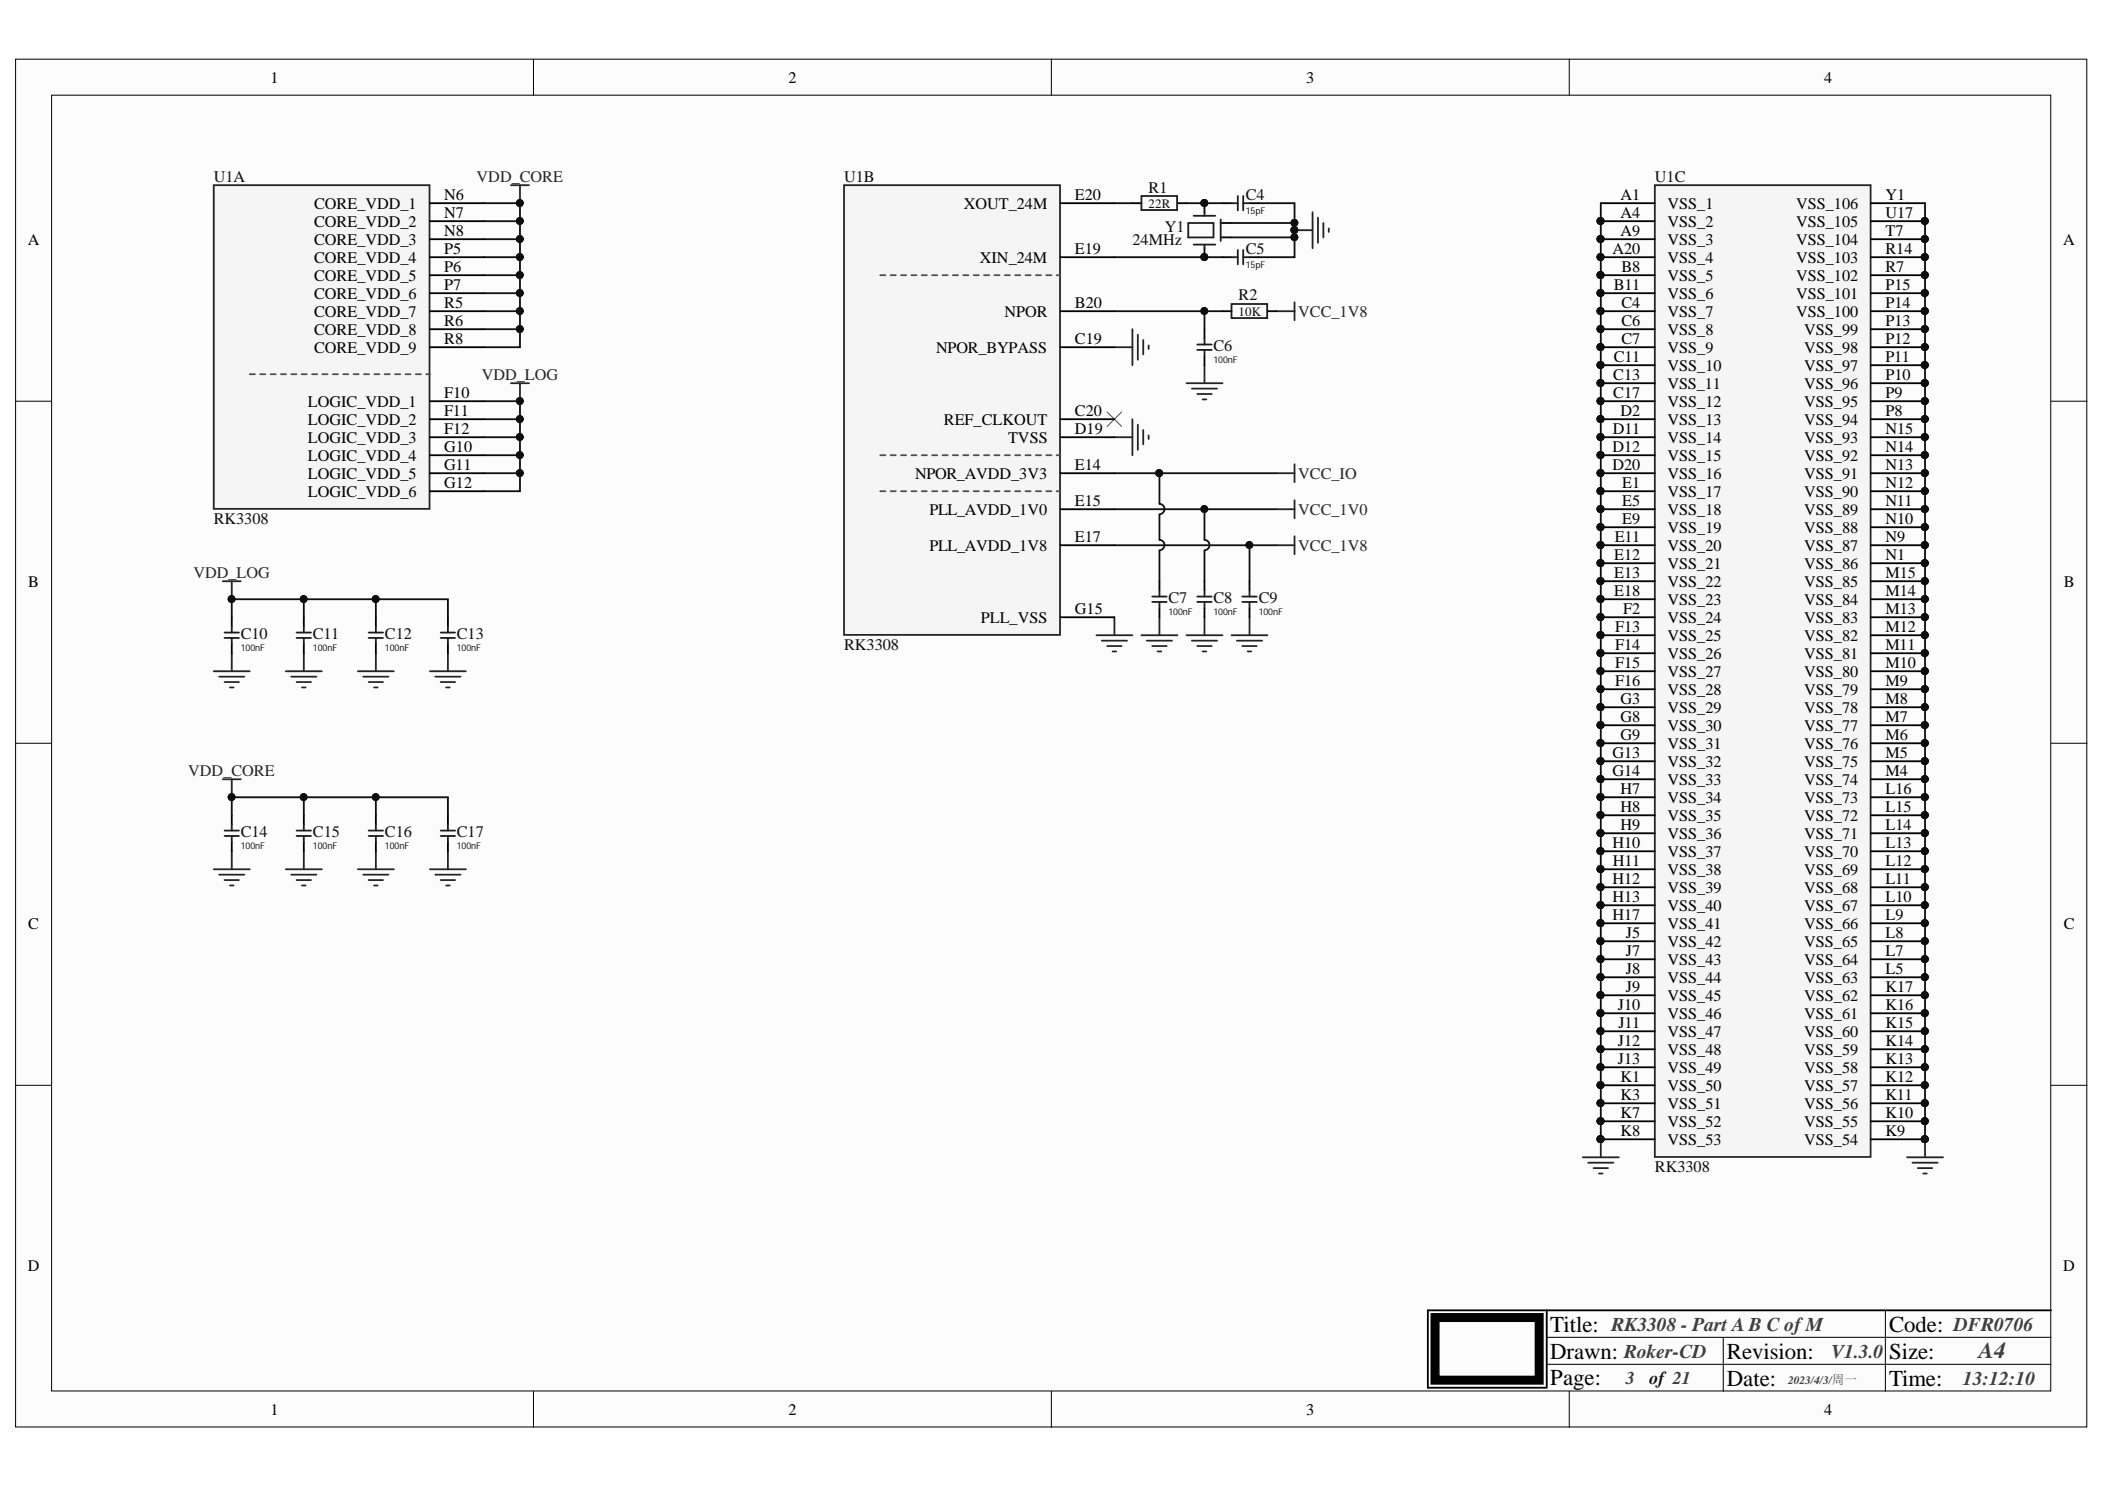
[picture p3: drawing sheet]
<svg xmlns="http://www.w3.org/2000/svg" width="297mm" height="210mm" viewBox="0 0 297 210" stroke-linecap="round" stroke-linejoin="round" font-family="sans-serif">
<g fill="#fcfcfc" stroke="#000" stroke-width=".14">
<path d="M2.2 8.3h292.3v193h-292.3z"/>
<path d="M7.3 13.4h282.1v182.8h-282.1z"/>
</g>
<g fill="none" stroke="#000" stroke-width=".14">
<path d="M75.3 8.3v5.1M148.4 8.3v5.1M221.4 8.3v5.1M2.2 56.6h5.1M289.4 56.6h5.1M2.2 104.8h5.1M289.4 104.8h5.1M2.2 153.1h5.1M289.4 153.1h5.1M75.3 196.3v5M148.4 196.3v5M218.3 192.5h71.1"/>
<path d="M218.3 188.6h71.1M221.4 196.3v5M243.2 188.6v7.7M266 184.8v11.5"/>
</g>
<path d="M172.5 33.5h1.3M172.5 31.5h1.3M218.3 184.8v11h-16.8v-11h87.9" fill="none" stroke="#000" stroke-width=".25"/>
<path d="M202.5 185.9h14.7v8.8h-14.7z" fill="none" stroke="#000" stroke-width="1.3"/>
<g fill="none" stroke="#262626" stroke-width=".25">
<path d="M72.1 26.1h2.5M73.4 26.1v2.6M182.7 32.5h2.5M185.2 29.9v5.1M186 30.7v3.6M186.7 31.5v2M187.5 32.2v.5M72.1 54.1h2.5M73.4 54.1v2.5M157.3 49h2.5M159.8 46.4v5.1M159.8 59.1v5.1"/>
<path d="M160.6 47.2v3.6M160.6 59.9v3.6M161.3 48v2M162.1 48.7v.5M157.3 61.7h2.5M161.3 60.7v2M162.1 61.4v.5M180.1 66.8h2.6M180.1 71.8h2.6M180.1 76.9h2.6M182.7 65.5v2.5M182.7 70.6v2.5"/>
<path d="M182.7 75.6v2.6M30.2 94.7h5M30.9 95.5h3.6M31.4 82h2.6M31.7 96.2h2M32.4 97h.6M32.7 82v2.5M32.7 92.2v2.5M40.3 94.7h5.1M41.1 95.5h3.5M41.9 96.2h2M42.6 97h.5"/>
<path d="M42.9 92.2v2.5M50.5 94.7h5.1M51.3 95.5h3.5M52 96.2h2.1M52.8 97h.5M53 92.2v2.5M60.7 94.7h5M61.4 95.5h3.6M62.2 96.2h2M63 97h.5M63.2 92.2v2.5M154.7 89.6h5.1"/>
<path d="M155.5 90.4h3.5M156.2 91.1h2.1M157 91.9h.5M157.3 87.1v2.5M161.1 89.6h5.1M161.8 90.4h3.6M162.6 91.1h2M163.4 91.9h.5M163.6 87.1v2.5M167.4 89.6h5.1M168.2 90.4h3.5M168.9 91.1h2.1"/>
<path d="M169.7 91.9h.5M170 87.1v2.5M173.8 89.6h5.1M174.5 90.4h3.6M175.3 91.1h2M176.1 91.9h.5M176.3 87.1v2.5M31.4 109.9h2.6M32.7 109.9v2.6M30.2 122.6h5M30.9 123.4h3.6M31.7 124.1h2"/>
<path d="M32.4 124.9h.6M32.7 120.1v2.5M40.3 122.6h5.1M41.1 123.4h3.5M41.9 124.1h2M42.6 124.9h.5M42.9 120.1v2.5M50.5 122.6h5.1M51.3 123.4h3.5M52 124.1h2.1M52.8 124.9h.5M53 120.1v2.5"/>
<path d="M60.7 122.6h5M61.4 123.4h3.6M62.2 124.1h2M63 124.9h.5M63.2 120.1v2.5M223.3 163.3h5.1M224.1 164h3.6M224.9 164.8h2M225.6 165.5h.5M225.9 160.7v2.6M269.1 163.3h5.1M269.9 164h3.5"/>
<path d="M270.6 164.8h2.1M271.4 165.5h.5M271.6 160.7v2.6"/>
</g>
<g fill="#0e0e0e" stroke="#0e0e0e" stroke-width=".14">
<circle cx="32.7" cy="112.4" r=".48"/>
<circle cx="32.7" cy="84.5" r=".48"/>
<circle cx="73.3" cy="28.6" r=".48"/>
<circle cx="73.3" cy="31.2" r=".48"/>
<circle cx="73.3" cy="33.7" r=".48"/>
<circle cx="73.3" cy="36.3" r=".48"/>
<circle cx="73.3" cy="38.8" r=".48"/>
<circle cx="73.3" cy="41.3" r=".48"/>
<circle cx="73.3" cy="43.9" r=".48"/>
<circle cx="73.3" cy="46.4" r=".48"/>
<circle cx="73.3" cy="56.6" r=".48"/>
<circle cx="73.3" cy="66.7" r=".48"/>
<circle cx="73.3" cy="64.2" r=".48"/>
<circle cx="73.3" cy="61.7" r=".48"/>
<circle cx="73.3" cy="59.1" r=".48"/>
<circle cx="225.9" cy="160.7" r=".49"/>
<circle cx="271.6" cy="160.7" r=".49"/>
<circle cx="225.9" cy="31.2" r=".49"/>
<circle cx="225.9" cy="33.7" r=".49"/>
<circle cx="225.9" cy="36.3" r=".49"/>
<circle cx="225.9" cy="38.8" r=".49"/>
<circle cx="225.9" cy="41.3" r=".49"/>
<circle cx="225.9" cy="43.9" r=".49"/>
<circle cx="225.9" cy="46.4" r=".49"/>
<circle cx="225.9" cy="49" r=".49"/>
<circle cx="225.9" cy="51.5" r=".49"/>
<circle cx="225.9" cy="54" r=".49"/>
<circle cx="225.9" cy="56.6" r=".49"/>
<circle cx="225.9" cy="59.1" r=".49"/>
<circle cx="225.9" cy="61.7" r=".49"/>
<circle cx="225.9" cy="64.2" r=".49"/>
<circle cx="225.9" cy="66.7" r=".49"/>
<circle cx="225.9" cy="69.3" r=".49"/>
<circle cx="225.9" cy="71.8" r=".49"/>
<circle cx="225.9" cy="74.3" r=".49"/>
<circle cx="225.9" cy="76.9" r=".49"/>
<circle cx="225.9" cy="79.4" r=".49"/>
<circle cx="225.9" cy="82" r=".49"/>
<circle cx="225.9" cy="84.5" r=".49"/>
<circle cx="225.9" cy="87" r=".49"/>
<circle cx="225.9" cy="89.6" r=".49"/>
<circle cx="225.9" cy="92.1" r=".49"/>
<circle cx="225.9" cy="94.7" r=".49"/>
<circle cx="225.9" cy="97.2" r=".49"/>
<circle cx="225.9" cy="99.7" r=".49"/>
<circle cx="225.9" cy="102.3" r=".49"/>
<circle cx="225.9" cy="104.8" r=".49"/>
<circle cx="225.9" cy="107.4" r=".49"/>
<circle cx="225.9" cy="109.9" r=".49"/>
<circle cx="225.9" cy="112.4" r=".49"/>
<circle cx="225.9" cy="115" r=".49"/>
<circle cx="225.9" cy="117.5" r=".49"/>
<circle cx="225.9" cy="120.1" r=".49"/>
<circle cx="225.9" cy="122.6" r=".49"/>
<circle cx="225.9" cy="125.1" r=".49"/>
<circle cx="225.9" cy="127.7" r=".49"/>
<circle cx="225.9" cy="130.2" r=".49"/>
<circle cx="225.9" cy="132.8" r=".49"/>
<circle cx="225.9" cy="135.3" r=".49"/>
<circle cx="225.9" cy="137.8" r=".49"/>
<circle cx="225.9" cy="140.4" r=".49"/>
<circle cx="225.9" cy="142.9" r=".49"/>
<circle cx="225.9" cy="145.5" r=".49"/>
<circle cx="225.9" cy="148" r=".49"/>
<circle cx="225.9" cy="150.5" r=".49"/>
<circle cx="225.9" cy="153.1" r=".49"/>
<circle cx="225.9" cy="155.6" r=".49"/>
<circle cx="225.9" cy="158.2" r=".49"/>
<circle cx="271.6" cy="158.2" r=".49"/>
<circle cx="271.6" cy="155.6" r=".49"/>
<circle cx="271.6" cy="153.1" r=".49"/>
<circle cx="271.6" cy="150.5" r=".49"/>
<circle cx="271.6" cy="148" r=".49"/>
<circle cx="271.6" cy="145.5" r=".49"/>
<circle cx="271.6" cy="142.9" r=".49"/>
<circle cx="271.6" cy="140.4" r=".49"/>
<circle cx="271.6" cy="137.8" r=".49"/>
<circle cx="271.6" cy="135.3" r=".49"/>
<circle cx="271.6" cy="132.8" r=".49"/>
<circle cx="271.6" cy="130.2" r=".49"/>
<circle cx="271.6" cy="127.7" r=".49"/>
<circle cx="271.6" cy="125.1" r=".49"/>
<circle cx="271.6" cy="122.6" r=".49"/>
<circle cx="271.6" cy="120.1" r=".49"/>
<circle cx="271.6" cy="117.5" r=".49"/>
<circle cx="271.6" cy="115" r=".49"/>
<circle cx="271.6" cy="112.4" r=".49"/>
<circle cx="271.6" cy="109.9" r=".49"/>
<circle cx="271.6" cy="107.4" r=".49"/>
<circle cx="271.6" cy="104.8" r=".49"/>
<circle cx="271.6" cy="102.3" r=".49"/>
<circle cx="271.6" cy="99.7" r=".49"/>
<circle cx="271.6" cy="97.2" r=".49"/>
<circle cx="271.6" cy="94.7" r=".49"/>
<circle cx="271.6" cy="92.1" r=".49"/>
<circle cx="271.6" cy="89.6" r=".49"/>
<circle cx="271.6" cy="87" r=".49"/>
<circle cx="271.6" cy="84.5" r=".49"/>
<circle cx="271.6" cy="82" r=".49"/>
<circle cx="271.6" cy="79.4" r=".49"/>
<circle cx="271.6" cy="76.9" r=".49"/>
<circle cx="271.6" cy="74.3" r=".49"/>
<circle cx="271.6" cy="71.8" r=".49"/>
<circle cx="271.6" cy="69.3" r=".49"/>
<circle cx="271.6" cy="66.7" r=".49"/>
<circle cx="271.6" cy="64.2" r=".49"/>
<circle cx="271.6" cy="61.7" r=".49"/>
<circle cx="271.6" cy="59.1" r=".49"/>
<circle cx="271.6" cy="56.6" r=".49"/>
<circle cx="271.6" cy="54" r=".49"/>
<circle cx="271.6" cy="51.5" r=".49"/>
<circle cx="271.6" cy="49" r=".49"/>
<circle cx="271.6" cy="46.4" r=".49"/>
<circle cx="271.6" cy="43.9" r=".49"/>
<circle cx="271.6" cy="41.3" r=".49"/>
<circle cx="271.6" cy="38.8" r=".49"/>
<circle cx="271.6" cy="36.3" r=".49"/>
<circle cx="271.6" cy="33.7" r=".49"/>
<circle cx="271.6" cy="31.2" r=".49"/>
<circle cx="182.6" cy="32.4" r=".48"/>
<circle cx="182.6" cy="31.4" r=".48"/>
<circle cx="182.6" cy="33.5" r=".48"/>
<circle cx="163.6" cy="66.7" r=".49"/>
<circle cx="169.9" cy="71.8" r=".48"/>
<circle cx="176.3" cy="76.9" r=".48"/>
</g>
<g fill="none" stroke="#0e0e0e" stroke-width=".25">
<path d="M68.3 28.7h5.1v20.3h-5.1M68.3 31.2h5.1M68.3 33.7h5.1M68.3 36.3h5.1M68.3 38.8h5.1M157.3 36.3h15.2M157.3 28.7h2.5M167.4 28.7h5.1M173.8 33.5h8.9v2.8h-5.1M177.6 28.7h5.1v2.8h-8.9M182.7 31.5v2M225.9 28.7v132"/>
<path d="M271.6 28.7v132M68.3 56.6h5.1v12.7h-5.1M68.3 41.4h5.1M68.3 43.9h5.1M68.3 46.4h5.1M68.3 59.1h5.1M68.3 61.7h5.1M68.3 64.2h5.1M68.3 66.8h5.1M157.3 66.8h22.8M157.3 71.8h22.8M157.3 76.9h22.8"/>
<path d="M163.6 72.6v3.6a.74 .74 0 0 1 .7 .7 .74 .74 0 0 1-.7 .7M163.6 66.8v4.3a.74 .74 0 0 1 .7 .7 .74 .74 0 0 1-.7 .7M163.6 77.7v4.3M170 71.8v4.4a.74 .74 0 0 1 .7 .7 .74 .74 0 0 1-.7 .7M170 77.7v4.3M176.3 76.9v5.1"/>
</g>
<path d="M167.7 31.5h3.5v2h-3.5zM172.3 31.5h.2M172.3 33.5h.2M172.3 30.9v3.1" fill="none" stroke="#1c1c1c" stroke-width=".25"/>
<path d="M156.2 58.1l2.1 2.1M158.3 58.1l-2.1 2.1" fill="none" stroke="#4c4c4c" stroke-width=".14"/>
<path d="M30.2 26.1h30.4v45.7h-30.4z" fill="#f5f5f5" stroke="#262626" stroke-width=".25"/>
<g fill="none" stroke="#000" stroke-width=".25">
<path d="M60.7 28.7h7.6M60.7 31.2h7.6M60.7 33.7h7.6M60.7 36.3h7.6M60.7 38.8h7.6M60.7 56.6h7.6M60.7 59.1h7.6M60.7 41.4h7.6M60.7 43.9h7.6M60.7 46.4h7.6M60.7 49h7.6M60.7 61.7h7.6"/>
<path d="M60.7 64.2h7.6M60.7 66.8h7.6M60.7 69.3h7.6"/>
</g>
<path d="M35.2 52.8h25.5" fill="none" stroke="#505050" stroke-width=".25" stroke-dasharray=".7 .7"/>
<path d="M119.1 26.1h30.5v63.5h-30.5z" fill="#f5f5f5" stroke="#262626" stroke-width=".25"/>
<path d="M149.6 36.3h7.7M149.6 28.7h7.7M149.6 43.9h7.7M149.6 49h7.7M149.6 59.1h7.7M149.6 61.7h7.7M149.6 66.8h7.7M149.6 71.8h7.7M149.6 76.9h7.7M149.6 87.1h7.7" fill="none" stroke="#000" stroke-width=".25"/>
<path d="M124.2 38.8h25.4M124.2 64.2h25.4M124.2 69.3h25.4" fill="none" stroke="#505050" stroke-width=".25" stroke-dasharray=".7 .7"/>
<path d="M233.5 26.1h30.5v137.1h-30.5z" fill="#f5f5f5" stroke="#262626" stroke-width=".25"/>
<g fill="none" stroke="#000" stroke-width=".25">
<path d="M159.8 28.7h1.3M166.2 28.7h1.2M172.5 28.7h1.3M172.5 36.3h1.3M176.3 28.7h1.3M176.3 36.3h1.3M225.9 28.7h7.6M225.9 31.2h7.6M225.9 33.7h7.6M225.9 36.3h7.6M225.9 38.8h7.6M264 28.7h7.6"/>
<path d="M264 31.2h7.6M264 33.7h7.6M264 36.3h7.6M264 38.8h7.6M170 46.4v1.3M170 50.2v1.3M172.5 43.9h1.3M178.9 43.9h1.2M225.9 41.4h7.6M225.9 43.9h7.6M225.9 46.4h7.6M225.9 49h7.6"/>
<path d="M225.9 51.5h7.6M225.9 54.1h7.6M225.9 56.6h7.6M225.9 59.1h7.6M264 41.4h7.6M264 43.9h7.6M264 46.4h7.6M264 49h7.6M264 51.5h7.6M264 54.1h7.6M264 56.6h7.6M264 59.1h7.6"/>
<path d="M225.9 61.7h7.6M225.9 64.2h7.6M225.9 66.8h7.6M225.9 69.3h7.6M225.9 71.8h7.6M225.9 74.4h7.6M225.9 76.9h7.6M225.9 79.5h7.6M264 61.7h7.6M264 64.2h7.6M264 66.8h7.6M264 69.3h7.6"/>
<path d="M264 71.8h7.6M264 74.4h7.6M264 76.9h7.6M264 79.5h7.6M32.7 87.1v1.2M32.7 90.9v1.3M42.9 87.1v1.2M42.9 90.9v1.3M53 87.1v1.2M53 90.9v1.3M63.2 87.1v1.2M63.2 90.9v1.3"/>
<path d="M163.6 82v1.3M163.6 85.8v1.3M170 82v1.3M170 85.8v1.3M176.3 82v1.3M176.3 85.8v1.3M225.9 82h7.6M225.9 84.5h7.6M225.9 87.1h7.6M225.9 89.6h7.6M225.9 92.2h7.6M225.9 94.7h7.6"/>
<path d="M225.9 97.2h7.6M225.9 99.8h7.6M264 82h7.6M264 84.5h7.6M264 87.1h7.6M264 89.6h7.6M264 92.2h7.6M264 94.7h7.6M264 97.2h7.6M264 99.8h7.6M32.7 115v1.3M32.7 118.8v1.3"/>
<path d="M42.9 115v1.3M42.9 118.8v1.3M53 115v1.3M53 118.8v1.3M63.2 115v1.3M63.2 118.8v1.3M225.9 102.3h7.6M225.9 104.8h7.6M225.9 107.4h7.6M225.9 109.9h7.6M225.9 112.5h7.6M225.9 115h7.6"/>
<path d="M225.9 117.5h7.6M264 102.3h7.6M264 104.8h7.6M264 107.4h7.6M264 109.9h7.6M264 112.5h7.6M264 115h7.6M264 117.5h7.6M225.9 120.1h7.6M225.9 122.6h7.6M225.9 125.2h7.6M225.9 127.7h7.6"/>
<path d="M225.9 130.2h7.6M225.9 132.8h7.6M225.9 135.3h7.6M225.9 137.9h7.6M264 120.1h7.6M264 122.6h7.6M264 125.2h7.6M264 127.7h7.6M264 130.2h7.6M264 132.8h7.6M264 135.3h7.6M264 137.9h7.6"/>
<path d="M225.9 140.4h7.6M225.9 142.9h7.6M225.9 145.5h7.6M225.9 148h7.6M225.9 150.6h7.6M225.9 153.1h7.6M225.9 155.6h7.6M225.9 158.2h7.6M264 140.4h7.6M264 142.9h7.6M264 145.5h7.6M264 148h7.6"/>
<path d="M264 150.6h7.6M264 153.1h7.6M264 155.6h7.6M264 158.2h7.6M225.9 160.7h7.6M264 160.7h7.6"/>
</g>
<g fill="#0e0e0e" stroke="#0e0e0e" stroke-width=".14">
<circle cx="225.9" cy="31.2" r=".49"/>
<circle cx="225.9" cy="33.7" r=".49"/>
<circle cx="225.9" cy="36.3" r=".49"/>
<circle cx="225.9" cy="38.8" r=".49"/>
<circle cx="225.9" cy="41.3" r=".49"/>
<circle cx="225.9" cy="43.9" r=".49"/>
<circle cx="225.9" cy="46.4" r=".49"/>
<circle cx="225.9" cy="49" r=".49"/>
<circle cx="225.9" cy="51.5" r=".49"/>
<circle cx="225.9" cy="54" r=".49"/>
<circle cx="225.9" cy="56.6" r=".49"/>
<circle cx="225.9" cy="59.1" r=".49"/>
<circle cx="225.9" cy="61.7" r=".49"/>
<circle cx="225.9" cy="64.2" r=".49"/>
<circle cx="225.9" cy="66.7" r=".49"/>
<circle cx="225.9" cy="69.3" r=".49"/>
<circle cx="225.9" cy="71.8" r=".49"/>
<circle cx="225.9" cy="74.3" r=".49"/>
<circle cx="225.9" cy="76.9" r=".49"/>
<circle cx="225.9" cy="79.4" r=".49"/>
<circle cx="225.9" cy="82" r=".49"/>
<circle cx="225.9" cy="84.5" r=".49"/>
<circle cx="225.9" cy="87" r=".49"/>
<circle cx="225.9" cy="89.6" r=".49"/>
<circle cx="225.9" cy="92.1" r=".49"/>
<circle cx="225.9" cy="94.7" r=".49"/>
<circle cx="225.9" cy="97.2" r=".49"/>
<circle cx="225.9" cy="99.7" r=".49"/>
<circle cx="225.9" cy="102.3" r=".49"/>
<circle cx="225.9" cy="104.8" r=".49"/>
<circle cx="225.9" cy="107.4" r=".49"/>
<circle cx="225.9" cy="109.9" r=".49"/>
<circle cx="225.9" cy="112.4" r=".49"/>
<circle cx="225.9" cy="115" r=".49"/>
<circle cx="225.9" cy="117.5" r=".49"/>
<circle cx="225.9" cy="120.1" r=".49"/>
<circle cx="225.9" cy="122.6" r=".49"/>
<circle cx="225.9" cy="125.1" r=".49"/>
<circle cx="225.9" cy="127.7" r=".49"/>
<circle cx="225.9" cy="130.2" r=".49"/>
<circle cx="225.9" cy="132.8" r=".49"/>
<circle cx="225.9" cy="135.3" r=".49"/>
<circle cx="225.9" cy="137.8" r=".49"/>
<circle cx="225.9" cy="140.4" r=".49"/>
<circle cx="225.9" cy="142.9" r=".49"/>
<circle cx="225.9" cy="145.5" r=".49"/>
<circle cx="225.9" cy="148" r=".49"/>
<circle cx="225.9" cy="150.5" r=".49"/>
<circle cx="225.9" cy="153.1" r=".49"/>
<circle cx="225.9" cy="155.6" r=".49"/>
<circle cx="225.9" cy="158.2" r=".49"/>
<circle cx="271.6" cy="160.7" r=".49"/>
<circle cx="271.6" cy="158.2" r=".49"/>
<circle cx="271.6" cy="155.6" r=".49"/>
<circle cx="271.6" cy="153.1" r=".49"/>
<circle cx="271.6" cy="150.5" r=".49"/>
<circle cx="271.6" cy="148" r=".49"/>
<circle cx="271.6" cy="145.5" r=".49"/>
<circle cx="271.6" cy="142.9" r=".49"/>
<circle cx="271.6" cy="140.4" r=".49"/>
<circle cx="271.6" cy="137.8" r=".49"/>
<circle cx="271.6" cy="135.3" r=".49"/>
<circle cx="271.6" cy="132.8" r=".49"/>
<circle cx="271.6" cy="130.2" r=".49"/>
<circle cx="271.6" cy="127.7" r=".49"/>
<circle cx="271.6" cy="125.1" r=".49"/>
<circle cx="271.6" cy="122.6" r=".49"/>
<circle cx="271.6" cy="120.1" r=".49"/>
<circle cx="271.6" cy="117.5" r=".49"/>
<circle cx="271.6" cy="115" r=".49"/>
<circle cx="271.6" cy="112.4" r=".49"/>
<circle cx="271.6" cy="109.9" r=".49"/>
<circle cx="271.6" cy="107.4" r=".49"/>
<circle cx="271.6" cy="104.8" r=".49"/>
<circle cx="271.6" cy="102.3" r=".49"/>
<circle cx="271.6" cy="99.7" r=".49"/>
<circle cx="271.6" cy="97.2" r=".49"/>
<circle cx="271.6" cy="94.7" r=".49"/>
<circle cx="271.6" cy="92.1" r=".49"/>
<circle cx="271.6" cy="89.6" r=".49"/>
<circle cx="271.6" cy="87" r=".49"/>
<circle cx="271.6" cy="84.5" r=".49"/>
<circle cx="271.6" cy="82" r=".49"/>
<circle cx="271.6" cy="79.4" r=".49"/>
<circle cx="271.6" cy="76.9" r=".49"/>
<circle cx="271.6" cy="74.3" r=".49"/>
<circle cx="271.6" cy="71.8" r=".49"/>
<circle cx="271.6" cy="69.3" r=".49"/>
<circle cx="271.6" cy="66.7" r=".49"/>
<circle cx="271.6" cy="64.2" r=".49"/>
<circle cx="271.6" cy="61.7" r=".49"/>
<circle cx="271.6" cy="59.1" r=".49"/>
<circle cx="271.6" cy="56.6" r=".49"/>
<circle cx="271.6" cy="54" r=".49"/>
<circle cx="271.6" cy="51.5" r=".49"/>
<circle cx="271.6" cy="49" r=".49"/>
<circle cx="271.6" cy="46.4" r=".49"/>
<circle cx="271.6" cy="43.9" r=".49"/>
<circle cx="271.6" cy="41.3" r=".49"/>
<circle cx="271.6" cy="38.8" r=".49"/>
<circle cx="271.6" cy="36.3" r=".49"/>
<circle cx="271.6" cy="33.7" r=".49"/>
<circle cx="271.6" cy="31.2" r=".49"/>
<circle cx="225.9" cy="160.7" r=".49"/>
<circle cx="169.9" cy="43.9" r=".48"/>
<circle cx="42.8" cy="84.5" r=".48"/>
<circle cx="53" cy="84.5" r=".48"/>
<circle cx="32.7" cy="84.5" r=".48"/>
<circle cx="42.8" cy="112.4" r=".48"/>
<circle cx="53" cy="112.4" r=".48"/>
<circle cx="32.7" cy="112.4" r=".48"/>
</g>
<path d="M167.4 54.1h5.1M168.2 54.8h3.5M168.9 55.6h2.1M169.7 56.3h.5M170 51.5v2.6M180.1 43.9h2.6M182.7 42.6v2.6" fill="none" stroke="#262626" stroke-width=".25"/>
<path d="M157.3 43.9h15.2M170 43.9v2.5M32.7 87.1v-2.6h30.5v2.6M42.9 84.5v2.6M53 84.5v2.6M32.7 115v-2.5h30.5v2.5M42.9 112.5v2.5M53 112.5v2.5" fill="none" stroke="#0e0e0e" stroke-width=".25"/>
<g fill="none" stroke="#1c1c1c" stroke-width=".25">
<path d="M161.1 27.6h5v2h-5zM173.8 28.7h.9M173.8 36.3h.9M174.7 27.6v2.1M174.7 35.3v2M175.4 28.7h.9M175.4 27.6v2.1M175.4 35.3v2M175.4 36.3h.9M168.9 48.6h2.1M168.9 49.4h2.1M170 47.7v.9"/>
<path d="M170 49.4v.8M173.8 42.9h5v2h-5zM31.7 89.2h2M31.7 90h2M32.7 88.3v.9M32.7 90v.9M41.9 89.2h2M41.9 90h2M42.9 88.3v.9M42.9 90v.9M52 89.2h2.1M52 90h2.1"/>
<path d="M53 88.3v.9M53 90v.9M62.2 89.2h2M62.2 90h2M63.2 88.3v.9M63.2 90v.9M162.6 84.2h2M162.6 84.9h2M163.6 83.3v.9M163.6 84.9v.9M168.9 84.2h2.1M168.9 84.9h2.1"/>
<path d="M170 83.3v.9M170 84.9v.9M175.3 84.2h2M175.3 84.9h2M176.3 83.3v.9M176.3 84.9v.9M31.7 117.2h2M31.7 117.9h2M32.7 116.3v.9M32.7 117.9v.9M41.9 117.2h2M41.9 117.9h2"/>
<path d="M42.9 116.3v.9M42.9 117.9v.9M52 117.2h2.1M52 117.9h2.1M53 116.3v.9M53 117.9v.9M62.2 117.2h2M62.2 117.9h2M63.2 116.3v.9M63.2 117.9v.9"/>
</g>
<g font-size="3.2">
<text x="218.8" y="188">Title:</text>
<text x="218.8" y="191.8">Drawn:</text>
<text x="243.7" y="191.8">Revision:</text>
<text x="266.6" y="188">Code:</text>
<text x="266.6" y="191.8">Size:</text>
<text x="218.8" y="195.3">Page:</text>
<text x="243.7" y="195.6">Date:</text>
<text x="266.6" y="195.6">Time:</text>
</g>
<text font-size="3.2" fill="#3d3d3d" x="279.3" y="191.5">A4</text>
<g font-size="2.7" fill="#3d3d3d">
<text x="227.4" y="187.8">RK3308 - Part AB C of M</text>
<text x="229.2" y="191.6">Roker-CD</text>
<text x="258.4" y="191.6">V1.3.0</text>
<text x="275.7" y="187.8">DFR0706</text>
<text x="277" y="195.4">13:12:10</text>
</g>
<g font-size="2.5" fill="#0e0e0e">
<text x="169" y="29.6">PIY103</text>
<text x="169" y="35.9">PIY101</text>
</g>
<text font-size="2.5" fill="#3d3d3d" x="229.4" y="195.2">3</text>
<text font-size="2.5" fill="#101010" x="232.8" y="195.2">of 21</text>
<g font-size="2.3">
<text x="38.2" y="11.7">1</text>
<text x="111.2" y="11.7">2</text>
<text x="184.3" y="11.7">3</text>
<text x="257.4" y="11.7">4</text>
<text x="44.3" y="29.4">CORE_VDD_1</text>
<text x="62.7" y="28.2">N6</text>
<text x="136" y="29.4">XOUT_24M</text>
<text x="151.7" y="28.2">E20</text>
<text x="228.7" y="28.2">A1</text>
<text x="235.3" y="29.4">VSS_1</text>
<text x="253.5" y="29.4">VSS_106</text>
<text x="266.1" y="28.2">Y1</text>
<text x="3.9" y="34.5">A</text>
<text x="44.3" y="32">CORE_VDD_2</text>
<text x="44.3" y="34.5">CORE_VDD_3</text>
<text x="62.7" y="30.7">N7</text>
<text x="62.7" y="33.3">N8</text>
<text x="62.7" y="35.8">P5</text>
<text x="151.7" y="35.8">E19</text>
<text x="227.5" y="35.8">A20</text>
<text x="228.7" y="30.7">A4</text>
<text x="228.7" y="33.3">A9</text>
<text x="235.3" y="32">VSS_2</text>
<text x="235.3" y="34.5">VSS_3</text>
<text x="253.5" y="34.5">VSS_104</text>
<text x="253.5" y="32">VSS_105</text>
<text x="266.1" y="35.8">R14</text>
<text x="266.1" y="33.3">T7</text>
<text x="266.1" y="30.7">U17</text>
<text x="291.1" y="34.5">A</text>
<text x="44.3" y="37.1">CORE_VDD_4</text>
<text x="44.3" y="39.6">CORE_VDD_5</text>
<text x="62.7" y="38.3">P6</text>
<text x="62.7" y="40.9">P7</text>
<text x="138.3" y="37.1">XIN_24M</text>
<text x="227.7" y="40.9">B11</text>
<text x="228.8" y="38.3">B8</text>
<text x="235.3" y="37.1">VSS_4</text>
<text x="235.3" y="39.6">VSS_5</text>
<text x="253.5" y="39.6">VSS_102</text>
<text x="253.5" y="37.1">VSS_103</text>
<text x="266.1" y="40.9">P15</text>
<text x="266.1" y="38.3">R7</text>
<text x="44.3" y="42.1">CORE_VDD_6</text>
<text x="44.3" y="44.7">CORE_VDD_7</text>
<text x="44.3" y="47.2">CORE_VDD_8</text>
<text x="62.7" y="43.4">R5</text>
<text x="62.7" y="45.9">R6</text>
<text x="141.7" y="44.7">NPOR</text>
<text x="151.7" y="43.4">B20</text>
<text x="228.8" y="43.4">C4</text>
<text x="228.8" y="45.9">C6</text>
<text x="235.3" y="42.1">VSS_6</text>
<text x="235.3" y="44.7">VSS_7</text>
<text x="235.3" y="47.2">VSS_8</text>
<text x="253.5" y="44.7">VSS_100</text>
<text x="253.5" y="42.1">VSS_101</text>
<text x="254.6" y="47.2">VSS_99</text>
<text x="266.1" y="45.9">P13</text>
<text x="266.1" y="43.4">P14</text>
<text x="44.3" y="49.7">CORE_VDD_9</text>
<text x="62.7" y="48.5">R8</text>
<text x="132.1" y="49.7">NPOR_BYPASS</text>
<text x="151.7" y="48.5">C19</text>
<text x="227.7" y="53.6">C13</text>
<text x="227.7" y="51">C11</text>
<text x="228.8" y="48.5">C7</text>
<text x="235.3" y="49.7">VSS_9</text>
<text x="235.3" y="52.3">VSS_10</text>
<text x="254.6" y="52.3">VSS_97</text>
<text x="254.6" y="49.7">VSS_98</text>
<text x="266.1" y="53.6">P10</text>
<text x="266.1" y="51">P11</text>
<text x="266.1" y="48.5">P12</text>
<text x="43.4" y="57.4">LOGIC_VDD_1</text>
<text x="43.4" y="59.9">LOGIC_VDD_2</text>
<text x="62.7" y="56.1">F10</text>
<text x="62.7" y="58.6">F11</text>
<text x="133.2" y="59.9">REF_CLKOUT</text>
<text x="151.7" y="58.6">C20</text>
<text x="227.7" y="56.1">C17</text>
<text x="228.7" y="58.6">D2</text>
<text x="235.3" y="54.8">VSS_11</text>
<text x="235.3" y="57.4">VSS_12</text>
<text x="235.3" y="59.9">VSS_13</text>
<text x="254.6" y="59.9">VSS_94</text>
<text x="254.6" y="57.4">VSS_95</text>
<text x="254.6" y="54.8">VSS_96</text>
<text x="266.1" y="58.6">P8</text>
<text x="266.1" y="56.1">P9</text>
<text x="43.4" y="62.5">LOGIC_VDD_3</text>
<text x="43.4" y="65">LOGIC_VDD_4</text>
<text x="62.7" y="61.2">F12</text>
<text x="62.7" y="63.7">G10</text>
<text x="142.3" y="62.5">TVSS</text>
<text x="151.7" y="61.2">D19</text>
<text x="227.5" y="63.7">D12</text>
<text x="227.6" y="61.2">D11</text>
<text x="235.3" y="62.5">VSS_14</text>
<text x="235.3" y="65">VSS_15</text>
<text x="254.6" y="65">VSS_92</text>
<text x="254.6" y="62.5">VSS_93</text>
<text x="266.1" y="63.7">N14</text>
<text x="266.1" y="61.2">N15</text>
<text x="43.4" y="67.5">LOGIC_VDD_5</text>
<text x="43.4" y="70.1">LOGIC_VDD_6</text>
<text x="62.7" y="66.3">G11</text>
<text x="62.7" y="68.8">G12</text>
<text x="129.1" y="67.5">NPOR_AVDD_3V3</text>
<text x="151.7" y="66.3">E14</text>
<text x="151.7" y="71.3">E15</text>
<text x="227.5" y="66.3">D20</text>
<text x="228.9" y="68.8">E1</text>
<text x="228.9" y="71.3">E5</text>
<text x="235.3" y="67.5">VSS_16</text>
<text x="235.3" y="70.1">VSS_17</text>
<text x="254.6" y="70.1">VSS_90</text>
<text x="254.6" y="67.5">VSS_91</text>
<text x="266.1" y="71.3">N11</text>
<text x="266.1" y="68.8">N12</text>
<text x="266.1" y="66.3">N13</text>
<text x="131.2" y="72.6">PLL_AVDD_1V0</text>
<text x="131.2" y="77.7">PLL_AVDD_1V8</text>
<text x="151.7" y="76.4">E17</text>
<text x="227.9" y="76.4">E11</text>
<text x="228.9" y="73.9">E9</text>
<text x="235.3" y="72.6">VSS_18</text>
<text x="235.3" y="75.1">VSS_19</text>
<text x="235.3" y="77.7">VSS_20</text>
<text x="254.6" y="77.7">VSS_87</text>
<text x="254.6" y="75.1">VSS_88</text>
<text x="254.6" y="72.6">VSS_89</text>
<text x="266.1" y="76.4">N9</text>
<text x="266.1" y="73.9">N10</text>
<text x="4" y="82.8">B</text>
<text x="227.8" y="79">E12</text>
<text x="227.8" y="81.5">E13</text>
<text x="235.3" y="80.2">VSS_21</text>
<text x="235.3" y="82.8">VSS_22</text>
<text x="254.6" y="82.8">VSS_85</text>
<text x="254.6" y="80.2">VSS_86</text>
<text x="266.1" y="81.5">M15</text>
<text x="266.1" y="79">N1</text>
<text x="291.2" y="82.8">B</text>
<text x="138.4" y="87.8">PLL_VSS</text>
<text x="151.7" y="86.6">G15</text>
<text x="227.8" y="84">E18</text>
<text x="227.9" y="89.1">F13</text>
<text x="229" y="86.6">F2</text>
<text x="235.3" y="85.3">VSS_23</text>
<text x="235.3" y="87.8">VSS_24</text>
<text x="254.6" y="87.8">VSS_83</text>
<text x="254.6" y="85.3">VSS_84</text>
<text x="266.1" y="89.1">M12</text>
<text x="266.1" y="86.6">M13</text>
<text x="266.1" y="84">M14</text>
<text x="227.9" y="91.7">F14</text>
<text x="227.9" y="94.2">F15</text>
<text x="235.3" y="90.4">VSS_25</text>
<text x="235.3" y="92.9">VSS_26</text>
<text x="235.3" y="95.5">VSS_27</text>
<text x="254.6" y="95.5">VSS_80</text>
<text x="254.6" y="92.9">VSS_81</text>
<text x="254.6" y="90.4">VSS_82</text>
<text x="266.1" y="94.2">M10</text>
<text x="266.1" y="91.7">M11</text>
<text x="227.9" y="96.7">F16</text>
<text x="228.7" y="99.3">G3</text>
<text x="228.7" y="101.8">G8</text>
<text x="235.3" y="98">VSS_28</text>
<text x="235.3" y="100.5">VSS_29</text>
<text x="254.6" y="100.5">VSS_78</text>
<text x="254.6" y="98">VSS_79</text>
<text x="266.1" y="101.8">M7</text>
<text x="266.1" y="99.3">M8</text>
<text x="266.1" y="96.7">M9</text>
<text x="227.5" y="106.9">G13</text>
<text x="228.7" y="104.4">G9</text>
<text x="235.3" y="103.1">VSS_30</text>
<text x="235.3" y="105.6">VSS_31</text>
<text x="254.6" y="105.6">VSS_76</text>
<text x="254.6" y="103.1">VSS_77</text>
<text x="266.1" y="106.9">M5</text>
<text x="266.1" y="104.4">M6</text>
<text x="227.5" y="109.4">G14</text>
<text x="228.7" y="112">H7</text>
<text x="235.3" y="108.2">VSS_32</text>
<text x="235.3" y="110.7">VSS_33</text>
<text x="235.3" y="113.2">VSS_34</text>
<text x="254.6" y="113.2">VSS_73</text>
<text x="254.6" y="110.7">VSS_74</text>
<text x="254.6" y="108.2">VSS_75</text>
<text x="266.1" y="112">L16</text>
<text x="266.1" y="109.4">M4</text>
<text x="227.5" y="119.6">H10</text>
<text x="228.7" y="114.5">H8</text>
<text x="228.7" y="117">H9</text>
<text x="235.3" y="115.8">VSS_35</text>
<text x="235.3" y="118.3">VSS_36</text>
<text x="254.6" y="118.3">VSS_71</text>
<text x="254.6" y="115.8">VSS_72</text>
<text x="266.1" y="119.6">L13</text>
<text x="266.1" y="117">L14</text>
<text x="266.1" y="114.5">L15</text>
<text x="227.5" y="124.7">H12</text>
<text x="227.6" y="122.1">H11</text>
<text x="235.3" y="120.8">VSS_37</text>
<text x="235.3" y="123.4">VSS_38</text>
<text x="235.3" y="125.9">VSS_39</text>
<text x="254.6" y="125.9">VSS_68</text>
<text x="254.6" y="123.4">VSS_69</text>
<text x="254.6" y="120.8">VSS_70</text>
<text x="266.1" y="124.7">L11</text>
<text x="266.1" y="122.1">L12</text>
<text x="4" y="131">C</text>
<text x="227.5" y="127.2">H13</text>
<text x="227.5" y="129.8">H17</text>
<text x="235.3" y="128.5">VSS_40</text>
<text x="235.3" y="131">VSS_41</text>
<text x="254.6" y="131">VSS_66</text>
<text x="254.6" y="128.5">VSS_67</text>
<text x="266.1" y="129.8">L9</text>
<text x="266.1" y="127.2">L10</text>
<text x="291.2" y="131">C</text>
<text x="229.4" y="132.3">J5</text>
<text x="229.4" y="134.8">J7</text>
<text x="229.4" y="137.4">J8</text>
<text x="235.3" y="133.6">VSS_42</text>
<text x="235.3" y="136.1">VSS_43</text>
<text x="254.6" y="136.1">VSS_64</text>
<text x="254.6" y="133.6">VSS_65</text>
<text x="266.1" y="137.4">L5</text>
<text x="266.1" y="134.8">L7</text>
<text x="266.1" y="132.3">L8</text>
<text x="228.3" y="142.4">J10</text>
<text x="229.4" y="139.9">J9</text>
<text x="235.3" y="138.6">VSS_44</text>
<text x="235.3" y="141.2">VSS_45</text>
<text x="235.3" y="143.7">VSS_46</text>
<text x="254.6" y="143.7">VSS_61</text>
<text x="254.6" y="141.2">VSS_62</text>
<text x="254.6" y="138.6">VSS_63</text>
<text x="266.1" y="142.4">K16</text>
<text x="266.1" y="139.9">K17</text>
<text x="228.3" y="147.5">J12</text>
<text x="228.4" y="145">J11</text>
<text x="235.3" y="146.2">VSS_47</text>
<text x="235.3" y="148.8">VSS_48</text>
<text x="254.6" y="148.8">VSS_59</text>
<text x="254.6" y="146.2">VSS_60</text>
<text x="266.1" y="147.5">K14</text>
<text x="266.1" y="145">K15</text>
<text x="228.3" y="150">J13</text>
<text x="228.7" y="152.6">K1</text>
<text x="228.7" y="155.2">K3</text>
<text x="235.3" y="151.3">VSS_49</text>
<text x="235.3" y="153.9">VSS_50</text>
<text x="254.6" y="153.9">VSS_57</text>
<text x="254.6" y="151.3">VSS_58</text>
<text x="266.1" y="155.2">K11</text>
<text x="266.1" y="152.6">K12</text>
<text x="266.1" y="150">K13</text>
<text x="228.7" y="157.7">K7</text>
<text x="228.7" y="160.2">K8</text>
<text x="235.3" y="156.4">VSS_51</text>
<text x="235.3" y="159">VSS_52</text>
<text x="235.3" y="161.5">VSS_53</text>
<text x="254.6" y="161.5">VSS_54</text>
<text x="254.6" y="159">VSS_55</text>
<text x="254.6" y="156.4">VSS_56</text>
<text x="266.1" y="160.2">K9</text>
<text x="266.1" y="157.7">K10</text>
<text x="3.9" y="179.2">D</text>
<text x="291.1" y="179.2">D</text>
<text x="38.2" y="199.6">1</text>
<text x="111.2" y="199.6">2</text>
<text x="184.3" y="199.6">3</text>
<text x="257.4" y="199.6">4</text>
</g>
<g font-size="2.3" fill="#0e0e0e">
<text x="30.2" y="25.6">U1A</text>
<text x="119.1" y="25.6">U1B</text>
<text x="162.1" y="27.2">R1</text>
<text x="175.8" y="28.2">C4</text>
<text x="233.5" y="25.6">U1C</text>
<text x="159.8" y="34.5">24MHz</text>
<text x="164.4" y="32.7">Y1</text>
<text x="175.8" y="35.8">C5</text>
<text x="174.8" y="42.4">R2</text>
<text x="171.2" y="49.5">C6</text>
<text x="30.2" y="73.9">RK3308</text>
<text x="164.9" y="85.1">C7</text>
<text x="171.2" y="85.1">C8</text>
<text x="177.6" y="85.1">C9</text>
<text x="34" y="90.1">C10</text>
<text x="44.2" y="90.1">C11</text>
<text x="54.3" y="90.1">C12</text>
<text x="64.5" y="90.1">C13</text>
<text x="119.1" y="91.7">RK3308</text>
<text x="34" y="118.1">C14</text>
<text x="44.2" y="118.1">C15</text>
<text x="54.3" y="118.1">C16</text>
<text x="64.5" y="118.1">C17</text>
<text x="233.5" y="165.3">RK3308</text>
</g>
<g font-size="2.3" fill="#262626">
<text x="67.3" y="25.6">VDD_CORE</text>
<text x="183.2" y="44.7">VCC_1V8</text>
<text x="68" y="53.6">VDD_LOG</text>
<text x="183.2" y="67.5">VCC_IO</text>
<text x="183.2" y="72.6">VCC_1V0</text>
<text x="183.2" y="77.7">VCC_1V8</text>
<text x="27.3" y="81.5">VDD_LOG</text>
<text x="26.6" y="109.4">VDD_CORE</text>
</g>
<g font-size="1.8" fill="#0e0e0e">
<text x="162.1" y="29.3">22R</text>
<text x="174.8" y="44.5">10K</text>
</g>
<text font-size="1.6" fill="#3d3d3d" x="252.3" y="195.2">2023/4/3/周一</text>
<g font-size="1.3" fill="#0e0e0e">
<text x="175.8" y="30.2">15pF</text>
<text x="175.8" y="37.8">15pF</text>
<text x="171.2" y="51.2">100nF</text>
<text x="164.9" y="86.8">100nF</text>
<text x="171.2" y="86.8">100nF</text>
<text x="177.6" y="86.8">100nF</text>
<text x="34" y="91.9">100nF</text>
<text x="44.2" y="91.9">100nF</text>
<text x="54.3" y="91.9">100nF</text>
<text x="64.5" y="91.9">100nF</text>
<text x="34" y="119.8">100nF</text>
<text x="44.2" y="119.8">100nF</text>
<text x="54.3" y="119.8">100nF</text>
<text x="64.5" y="119.8">100nF</text>
</g>
</svg>
